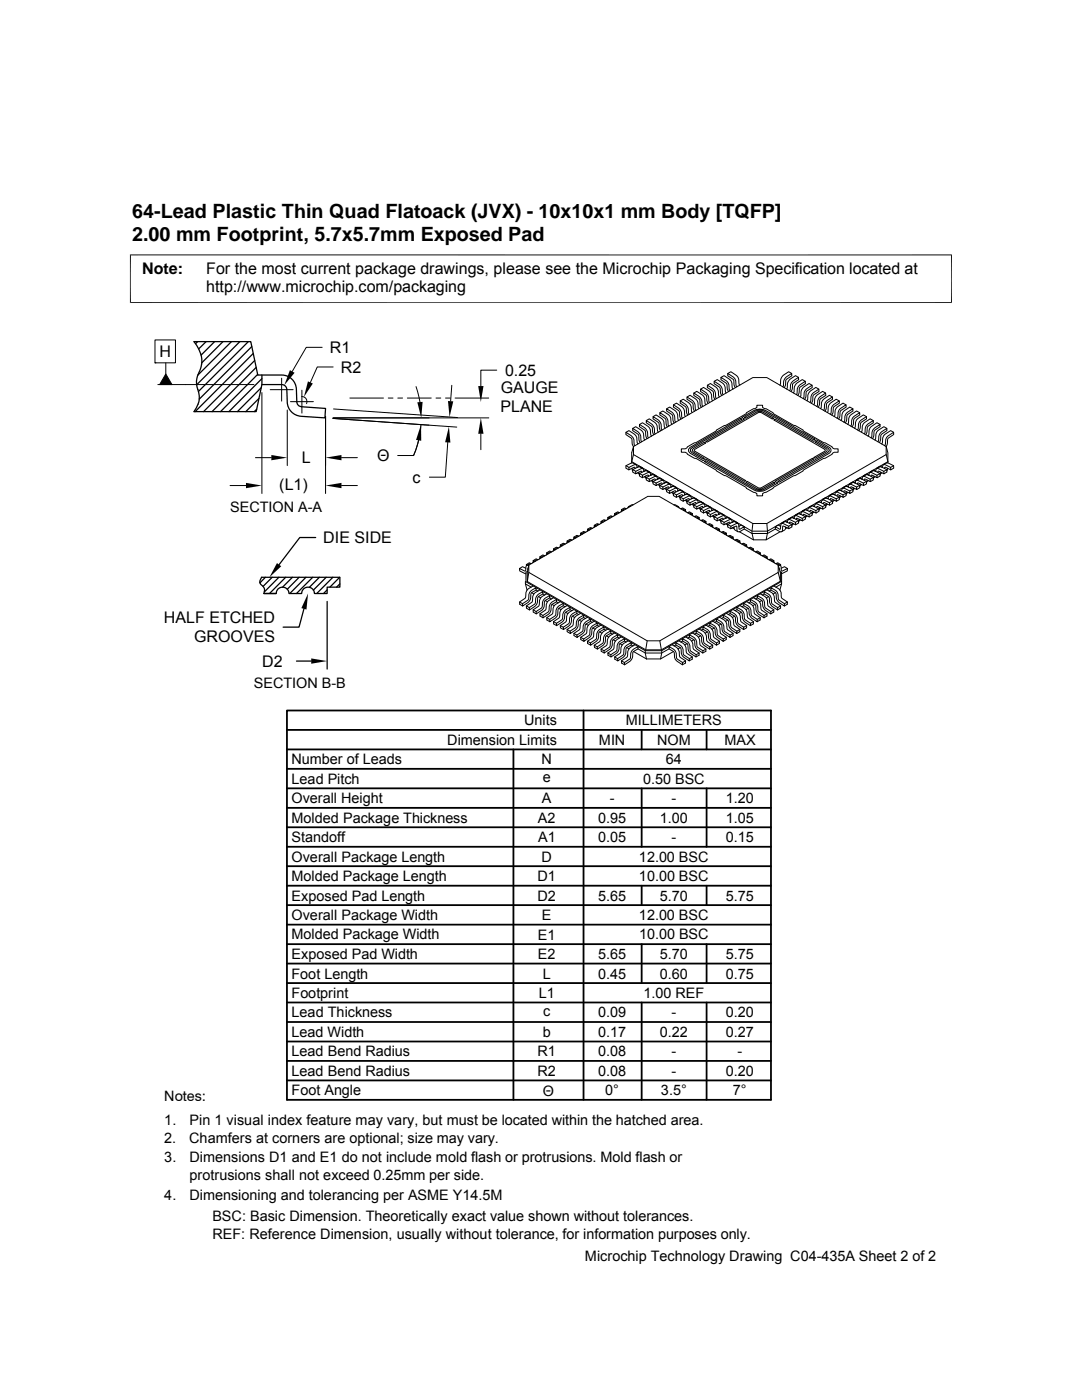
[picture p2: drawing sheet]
<svg xmlns="http://www.w3.org/2000/svg" width="216mm" height="279mm" viewBox="0 0 216 279" stroke-linecap="round" stroke-linejoin="round" font-family="sans-serif">
<g fill="none" stroke="#000" stroke-width=".2">
<path d="M26 50.8v9.7M189.9 50.8v9.7M189.9 50.9h-164M25.9 60.4h164M30.9 67.8h4.1v4.6h-4.1zM30.9 72.4h.1M31.5 76.8h19.2M33.1 74.6l1.2 2.2h-2.4zM33.1 72.4v2.2M52.3 78.3v20.2M53.9 77.8h4.6M56.2 75.5v4.6"/>
<path d="M60.2 79.1a1.01 1.01 0 0 1 1 1.5M60.2 77.9v4.5M64.3 69.3h-3.2l-2.8 4.8M66.5 73.2h-3.2l-1.4 3.1M69.8 79.4h6.7M77.5 79.4h.9M79.4 79.4h.9M81.3 79.4h4.7M83 77.2l.8 3M87 79.4h.9M88.9 79.4h1M90.1 76.9l-.2 3.2"/>
<path d="M90.8 79.4h6.7M99.1 73.9h-3.2v3.1M137.1 79.2l.6-.3 1 .7a1.76 1.76 0 0 1 .6 1.7l.2 .3M138.5 78.4l.5-.3 1.1 .7a1.76 1.76 0 0 1 .6 1.7l.1 .3M139.8 77.7l.6-.4 1 .7a1.8 1.8 0 0 1 .6 1.7l.2 .3M141.2 76.9l.6-.4 1 .7a1.79 1.79 0 0 1 .6 1.7l.2 .3M142.5 76.1l.6-.3 1 .6a1.79 1.79 0 0 1 .7 1.8l.1 .2M143 79.5l-.2-.3a1.73 1.73 0 0 0-.6-1.6l-1-.7-.1 .4 1.2 .9 .1 1.1 .2 .4M143.9 75.3l.6-.3 1 .6a1.79 1.79 0 0 1 .6 1.8l.2 .2M144.3 78.8l-.2-.4a1.73 1.73 0 0 0-.5-1.6l-1.1-.7v.5l1.2 .8 .1 1.1 .2 .4M145.2 74.5l.6-.3 1.1 .7a1.79 1.79 0 0 1 .6 1.7l.1 .3M145.7 78l-.2-.6a1.48 1.48 0 0 0-.6-1.4l-1-.7-.1 .5 1.2 .8 .1 1.1 .3 .4"/>
<path d="M147 77.2l-.2-.6a1.48 1.48 0 0 0-.5-1.4l-1.1-.7v.5l1.2 .8 .1 1.1 .2 .5M156.2 77.2l.1-.3a2.14 2.14 0 0 1 1.7-2.4v.5l-1.2 .9-.1 1-.2 .5M157.5 78l.2-.6a1.43 1.43 0 0 1 .6-1.4l1-.7 .1 .5-1.3 .9v1l-.3 .4M158 74.5l-.6-.3a2.14 2.14 0 0 0-1.7 2.3l-.1 .4M158.9 78.8l.2-.6a1.5 1.5 0 0 1 .6-1.4l1-.7v.5l-1.2 .9-.1 1-.2 .4M159.3 75.3l-.6-.3a2.14 2.14 0 0 0-1.6 2.3l-.1 .3M160.3 79.5l.1-.3a1.62 1.62 0 0 1 .6-1.6l1-.7 .1 .4-1.3 1v1l-.3 .4M160.7 76.1l-.6-.3a2.14 2.14 0 0 0-1.6 2.3l-.2 .3M162 76.9l-.6-.4a2.14 2.14 0 0 0-1.6 2.4l-.1 .3M163.4 77.7l-.6-.4-1 .7a1.77 1.77 0 0 0-.6 1.7l-.2 .3M164.7 78.4l-.6-.3-1 .7a1.74 1.74 0 0 0-.6 1.7l-.1 .3M166.1 79.2l-.6-.3-1 .7a1.69 1.69 0 0 0-.6 1.7l-.2 .3"/>
<path d="M45.9 96.9h3.2M51 91.3h3.1M57.3 81.8v11.1M58 80.2h4.5M65 83.1v15.4M66.4 83.4h31.1M66.5 81.6l24.8 1.7M68.1 96.9h3.2M68.1 91.3h3.2M79.4 90.9h3.1M83.5 87.9l-1 3M84 84.7a18.6 18.6 0 0 1-1.5 6.2"/>
<path d="M85.6 84.9l-19.2-1.4 24.7 1.7M89.3 88.3l-.4 6.9h-3.2M95.9 86.6v3.1M124.9 86.3l.6-.4 1 .7a1.66 1.66 0 0 1 .6 1.6l.2 .4M124.9 92.9l.6 .4M126.1 93.5l.1 .5M126.3 85.5l.6-.3 1 .6a1.66 1.66 0 0 1 .6 1.6l.2 .4M126.3 93.7l.6 .4M126.4 90.7l-.4 1.7M126.4 89.1l23.8-13.7h2.8l23.8 13.7v1.6l-23.8 13.8h-2.8l-23.8-13.8zM126.7 88.9l-.2-.5a1.45 1.45 0 0 0-.6-1.4l-1-.7v.4l1 .7 .2 .4a1.59 1.59 0 0 0 .3 1.3l-.4 1.3v1.7l24.1 13.9h3l24.1-13.9v-1.7l-.4-1.3M126.9 92.8l-.7-.4-1.3 .5v.5l.6 .4"/>
<path d="M127.1 93.3l-.2-.5h-.4l-1 .5v.5l1.1-.6 .1 .3M127.2 93.2l.4-.2 .6 .5M127.2 94.4l.3 .1M127.5 94.2l.1 .6M127.6 84.7l.6-.3 1 .6a1.66 1.66 0 0 1 .6 1.6l.2 .4M127.6 94.5l.6 .3M128 88.2l-.1-.6a1.48 1.48 0 0 0-.6-1.4l-1-.7-.1 .4 1.2 .9 .1 1.1 .2 .4M128.2 93.4h-.1M128.3 93.5l-.8-.3-1.2 .5-.1 .5 .6 .4M128.5 94.1l-.2-.6-.4 .1-1 .5-.1 .5 1.1-.6 .2 .3M128.5 94h.1M128.6 94l.3-.2 .6 .5"/>
<path d="M128.6 95.2l.2 .1M128.8 95l.1 .5M129 83.9l.6-.3 1 .7a1.66 1.66 0 0 1 .6 1.5l.2 .5M129 95.3l.6 .3M129.4 87.4l-.2-.3a2.14 2.14 0 0 0-1.6-2.4v.5l1.2 .8 .1 1.1 .2 .4M129.5 94.1v.1M129.6 94.3l-.7-.4-1.3 .6v.5l.6 .3M129.8 94.9l-.2-.6h-.4l-1 .5v.5l1.1-.5 .1 .3M129.8 94.8l.5-.2 .6 .4M129.9 95.9l.3 .2M130.2 95.8l.1 .5M130.3 83.1l.6-.3 1.1 .7a1.66 1.66 0 0 1 .5 1.5l.2 .5"/>
<path d="M130.3 96.1l.6 .3M130.7 86.6l-.1-.3a2.14 2.14 0 0 0-1.6-2.4l-.1 .5 1.2 .8 .1 1.1 .2 .5M130.9 94.9l-.1 .1M131 95.1l-.8-.4-1.2 .6-.1 .5 .6 .3M131.2 95.7l-.2-.6h-.4l-1 .5-.1 .5 1.1-.5 .2 .2M131.2 95.6h.1M131.3 95.6l.4-.2 .5 .4M131.3 96.7l.3 .2M131.5 96.6l.2 .5M131.7 82.4l.6-.4 1 .7a1.66 1.66 0 0 1 .6 1.6l.2 .4M131.7 96.9l.6 .3M132.1 85.8l-.1-.3a2.14 2.14 0 0 0-1.7-2.4v.5l1.2 .8 .1 1.1 .2 .5"/>
<path d="M132.2 95.7v.1M132.4 95.9l-.8-.4-1.3 .6v.5l.6 .3M132.5 96.4l-.1-.5h-.5l-1 .5v.5l1.1-.5 .1 .2M132.5 96.4h.1M132.6 96.4l.4-.2 .6 .4M132.7 97.5l.2 .2M132.9 97.4l.1 .5M133 81.6l.6-.4 1.1 .7a1.83 1.83 0 0 1 .6 1.7l.1 .3M133 97.6l.6 .4M133.5 85l-.2-.3a2.14 2.14 0 0 0-1.6-2.3v.4l1.1 .8 .1 1.1 .3 .5M133.6 96.5l-.1 .1M133.7 96.7l-.8-.4-1.2 .6v.4l.5 .4"/>
<path d="M133.9 97.2l-.2-.5h-.4l-1 .5-.1 .5 1.2-.5 .1 .2M133.9 97.1v.1M134 97.2l.4-.3 .6 .5M134 98.3l.3 .1M134.2 98.1l.2 .6M134.4 80.8l.6-.3a2.49 2.49 0 0 1 1.5 1.4l.1 .9 .2 .3M134.4 98.4l.6 .4M134.8 84.2l-.1-.3a2.14 2.14 0 0 0-1.7-2.3v.4l1.2 .8 .1 1.2 .2 .4M135 97.3h-.1M135.1 97.5l-.8-.4-1.3 .5v.5l.6 .4M135.2 98l-.1-.5h-.5l-1 .5v.5l1.1-.6 .1 .3M135.2 97.9l.1 .1"/>
<path d="M135.3 97.9l.4-.2 .6 .5M135.4 99.1l.2 .1M135.6 98.9l.1 .6M135.7 80l.6-.3a2.49 2.49 0 0 1 1.6 1.4l.1 .9 .1 .3M135.7 99.2l.6 .3M136 89.6h.7l.3-.2 .1-.2 1.5-.8 .4-.1 3.8-2.2 .2-.3 5.8-3.2 .1-.2 2.1-1.1v-.4h1.2v.4l.6 .3 1.5 .8 .1 .2 5.9 3.2 .1 .3 5.7 3.1 .1 .2 .3 .2h.7v.7h-.7l-.3 .1-.1 .2-1.5 .9h-.3l-5.6 3.4-.4 .1-3.9 2.2-.1 .3-2.1 1v.5h-1.2v-.5l-2.1-1-.1-.3-3.9-2.2-.4-.1-5.5-3.4h-.4l-1.9-1.2h-.7zM136.2 83.5l-.2-.4a2.14 2.14 0 0 0-1.6-2.3v.4l1.1 .9 .2 1.1 .2 .4M136.3 98.1h-.1M136.4 98.2l-.8-.3-1.2 .5v.5l.6 .4M136.6 98.8l-.2-.6-.4 .1-1 .5v.5l1.1-.6 .1 .3M136.6 98.7h.1M136.7 98.7l.4-.2 .6 .5"/>
<path d="M136.7 99.9l.3 .1M136.9 99.7l.2 .5M137.1 100l.6 .3M137.5 82.7l-.1-.3a2.14 2.14 0 0 0-1.7-2.4v.5l1.2 .8 .1 1.1 .2 .4M137.5 89.4l10.2-5.9 .3 .1-9.9 5.7-.3 .6 .3 .5 2.2 1.2 .2-.1-2.1-1.3-.3-.3 .3-.4 2.1-1.3 .3 .2-2.1 1.3-.1 .3 10.2 5.9-.3 .2-7.7-4.5-.5 .3-2.4-1.4-.5-.5zM137.7 98.8l-.1 .1M137.8 99l-.8-.4-1.3 .6v.5l.6 .3M137.9 99.5l.5-.2 .6 .4M138 99.5l-.2-.5h-.4l-1.1 .5v.5l1.1-.5 .1 .3M138.9 81.9l-.2-.3a2.14 2.14 0 0 0-1.6-2.4v.5l1.1 .8 .2 1.1 .2 .5M139 99.6l-.1 .1M139.1 99.8l-.8-.4-1.2 .6v.5l.6 .3"/>
<path d="M140.3 81.1l-.2-.3a2.14 2.14 0 0 0-1.6-2.4l-.1 .5 1.2 .8 .1 1.1 .2 .5M140.5 92.1l.3-.2 9.9 5.7a1.97 1.97 0 0 0 1.8 0l2.1-1.2-.2-.2-2.2 1.3-.6 .1-.6-.1-2.2-1.3 .3-.1 2.2 1.2 .5 .1 10.3-5.9 .3 .1-7.8 4.5 .6 .3-2.4 1.4a2.56 2.56 0 0 1-2.3 0zM140.8 88.1l7.7-4.5-.5-.3 2.5-1.4a2.56 2.56 0 0 1 2.3 0l9.8 5.7-.2 .2-9.9-5.7a1.97 1.97 0 0 0-1.8 0l-2.2 1.2 .3 .2 2.2-1.3 .6-.1 .6 .1 2.2 1.3-.3 .1-2.1-1.2-.6-.1-10.3 5.9zM141.6 80.3l-.2-.5a1.51 1.51 0 0 0-.6-1.5l-1-.6v.4l1.1 .9 .2 1.1 .2 .4M154.4 83.8l.2-.2 7.8 4.5 .5-.3 2.5 1.4a.71 .71 0 0 1 .4 .7 .71 .71 0 0 1-.4 .6l-9.9 5.7-.3-.1 9.9-5.7 .4-.5-.4-.6-2.2-1.2-.3 .1 2.2 1.3 .3 .4-.3 .3-2.2 1.3-.2-.2 2.1-1.2 .2-.3zM161.6 80.3l.2-.5a1.48 1.48 0 0 1 .6-1.5l1-.6v.4l-1 .7-.2 .3-.1 1-.2 .4M163 81.1l.1-.5a1.48 1.48 0 0 1 .6-1.5l1-.7 .1 .5-1.1 .7-.1 .2-.1 1-.2 .5M164.1 99.8l.8-.4 1.2 .6v.5l-.6 .3M164.2 99.6l.1 .1M164.3 81.9l.2-.6a1.48 1.48 0 0 1 .6-1.4l1-.7v.5l-1 .6-.2 .3-.1 1-.2 .5M165.2 99.5l-.4-.2-.6 .4M165.2 99.5l.1-.4 .3-.1 1.3 .5v.5l-1.1-.5-.1 .3"/>
<path d="M165.4 99l.8-.4 1.2 .6 .1 .5-.6 .3M165.5 98.8l.1 .1M165.7 82.7l.2-.6a1.48 1.48 0 0 1 .5-1.4l1-.7 .1 .5-1.2 .8-.1 1.1-.2 .4M166.1 100l-.6 .3M166.2 99.7l-.1 .5M166.5 99.9l-.3 .1M166.6 98.7l-.5-.2-.6 .5M166.6 98.8l.1-.4 .3-.2 1.2 .6 .1 .5-1.1-.6-.2 .3M166.8 98.2l.8-.3 1.2 .5v.5l-.5 .4M166.9 98.1h.1M167 83.5l.2-.6a1.48 1.48 0 0 1 .6-1.4l1-.7v.4l-1.1 .9-.1 1.1-.3 .4M167.4 99.2l-.5 .3"/>
<path d="M167.4 80l-.5-.3a2.11 2.11 0 0 0-1.7 2.3l-.1 .3M167.6 98.9l-.1 .6M167.9 99.1l-.3 .1M167.9 97.9l-.4-.2-.6 .5M168 97.9l-.1 .1M168 98v-.4l.3-.2 1.3 .6v.5l-1.1-.6-.1 .3M168.1 97.5l.8-.4 1.3 .5v.5l-.6 .4M168.3 97.3h.1M168.4 84.2l.2-.5a1.48 1.48 0 0 1 .5-1.4l1.1-.7v.4l-1.2 .8-.1 1.2-.2 .4M168.8 98.4l-.6 .4M168.8 80.8l-.6-.3a2.49 2.49 0 0 0-1.6 1.4v.9l-.2 .3M169 98.1l-.2 .6"/>
<path d="M169.2 98.3l-.3 .1M169.2 97.2l-.4-.3-.5 .5M169.3 97.1l-.1 .1M169.3 97.2l.1-.4 .3-.2 1.2 .6 .1 .5-1.1-.5-.2 .2M169.5 96.7l.8-.4 1.2 .6 .1 .4-.6 .4M169.6 96.5l.1 .1M169.7 85l.2-.5a1.48 1.48 0 0 1 .6-1.5l1-.6 .1 .4-1.2 .8-.1 1.1-.3 .5M170.2 97.6l-.6 .4M170.2 81.6l-.6-.4-1 .7a1.78 1.78 0 0 0-.7 1.7l-.1 .3M170.3 97.4l-.1 .5M170.6 97.5l-.3 .2M170.7 96.4l-.5-.2-.6 .4"/>
<path d="M170.7 96.4v-.4l.3-.2 1.3 .6v.5l-1.1-.5-.1 .2M170.9 95.9l.7-.4 1.3 .6v.5l-.6 .3M171 95.7v.1M171.1 85.8l.2-.5a1.48 1.48 0 0 1 .6-1.5l1-.7v.5l-1.2 .8-.1 1.1-.2 .5M171.5 96.9l-.6 .3M171.5 82.4l-.6-.4-1 .7a1.78 1.78 0 0 0-.6 1.7l-.2 .3M171.7 96.6l-.2 .5M171.9 96.7l-.3 .2M171.9 95.6l-.3-.2-.6 .4M172 95.6h.1M172 95.7l.1-.5 .3-.1 1.2 .5 .1 .5-1.1-.5-.2 .2M172.2 95.1l.8-.4 1.2 .6 .1 .5-.6 .3"/>
<path d="M172.3 94.9l.1 .1M172.4 86.6l.2-.3a1.73 1.73 0 0 1 .6-1.7l1-.7 .1 .5-1.2 .8-.1 1.1-.3 .5M172.9 96.1l-.6 .3M172.9 83.1l-.6-.3-1 .7a1.78 1.78 0 0 0-.7 1.7l-.1 .3M173 95.8l-.1 .5M173.3 95.9l-.3 .2M173.4 94.8l-.5-.2-.6 .4M173.4 94.9v-.5l.4-.1 1.2 .5v.5l-1.1-.5-.1 .3M173.6 94.3l.7-.4 1.3 .6v.5l-.6 .3M173.7 94.1l.1 .1M173.8 87.4l.2-.3a1.73 1.73 0 0 1 .6-1.7l1-.7v.5l-1.1 .8-.2 1.1-.2 .4M174.2 95.3l-.6 .3"/>
<path d="M174.2 83.9l-.6-.3-1 .7a1.78 1.78 0 0 0-.6 1.7l-.1 .3M174.4 95l-.2 .5M174.6 95.2l-.3 .1M174.7 94l-.4-.2-.6 .5M174.7 94.1l.2-.6 .4 .1 1.1 .5v.5l-1.1-.6-.1 .3M174.9 93.5l.8-.3 1.3 .5v.5l-.6 .4M175 93.4h.1M175.2 88.2l.1-.6a1.53 1.53 0 0 1 .6-1.4l1.1-.7v.4l-1.2 .9-.1 1.1-.2 .4M175.6 94.5l-.6 .3M175.6 84.7l-.6-.3-1 .6a1.78 1.78 0 0 0-.6 1.8l-.2 .2M175.7 94.2l-.1 .6M176 94.4l-.3 .1"/>
<path d="M176 93.2l-.4-.2-.6 .5M176.1 93.3l.2-.5h.4l1 .5v.5l-1.1-.6-.1 .3M176.3 92.8l.8-.4 1.2 .5v.5l-.6 .4M176.5 88.9l.2-.4a1.67 1.67 0 0 1 .6-1.5l1-.7v.4l-1.1 .8-.2 1.1-.2 .5M176.8 90.7l.4 1.7M177 93.7l-.6 .4M177 85.5l-.6-.3-1.1 .6a1.78 1.78 0 0 0-.6 1.8l-.1 .2M177.1 93.5l-.1 .5M178.3 92.9l-.6 .4M178.3 86.3l-.6-.4-1 .7a1.78 1.78 0 0 0-.6 1.7l-.2 .3M104.8 116l.4 1.8M104.8 116.5l1.2 .7"/>
<path d="M104.9 113.4l-.6-.3-.6 .4M105.2 112.8l-.2-.1 .1 .2M105.3 114l-.4 .2v1.9l23.9 13.8h3.2l24-13.9v-1.7l-.4-.2M105.4 113.3l-.1 .4M105.5 112.9l-.4-.1-.1 .2-.2 1-1.1-.5v.4l1.2 .6M105.5 112.8l23.8-13.7h2.2l23.8 13.7v1.4l-23.6 13.7h-2.6l-23.6-13.7zM105.5 112.8l-.3 1.5v1.8l23.6 13.6h3.2l23.7-13.7v-1.7l-.4-1.5M105.5 114.2l-.3 1.9M105.7 118.2l1.3-.9v.5l-.9 .4-.2 .4a1.73 1.73 0 0 1-.6 1.7l-1 .6v-.4l1.2-1 .1-1zM105.9 112.5l-.3-.2-.6 .4M106 112.5l-.9 .3M106.1 118.3l.4 .3"/>
<path d="M106.4 116.9a2.03 2.03 0 0 0-1.5 2.4l-1.2 .8v.5l.6 .3M106.6 112l-.2-.1v.2M106.8 112.1a.34 .34 0 0 0-.5 .2M107 117.8l.3 .2M107.3 111.7l-.3-.2-.6 .4M107.4 111.7l-1 .4M107.4 119.1l.5 .2M107.5 118.6l.8-.5v.4l-.8 .5-.2 .4a1.73 1.73 0 0 1-.6 1.7l-1.1 .6v-.4l1.1-.7 .2-.6a1.51 1.51 0 0 1 .6-1.4zM107.7 117.7a2.03 2.03 0 0 0-1.5 2.3l-1.2 .9 .1 .5 .5 .3M108 111.2l-.3-.1 .1 .2M108.1 111.3h-.3l-.1 .2M108.3 118.5l.4 .2"/>
<path d="M108.6 110.9l-.3-.2-.6 .4M108.7 110.9l-.9 .4M108.8 119.8l.4 .3M108.8 119.3l.9-.4v.4l-.9 .6-.2 .5a1.48 1.48 0 0 1-.6 1.4l-1 .7v-.5l1-.6 .2-.6a1.51 1.51 0 0 1 .6-1.5zM109.1 118.5a2.03 2.03 0 0 0-1.5 2.3l-1.2 .9v.5l.6 .3M109.3 110.4l-.2-.1v.2M109.5 110.5h-.3l-.2 .3M109.7 119.3l.3 .2M110 110.1l-.3-.1-.6 .3M110.1 110.1l-.9 .4M110.4 119.3a2.03 2.03 0 0 0-1.5 2.3l-1.2 .9 .1 .4 .6 .4M110.7 109.6l-.3-.1 .1 .2"/>
<path d="M110.8 109.7h-.3l-.1 .3M111.3 109.3l-.3-.1-.6 .3M111.4 109.3l-.9 .4M112 108.9l-.2-.1v.2M112.2 108.9h-.3l-.2 .3M112.7 108.5l-.3-.1-.6 .4M112.8 108.6l-.9 .3M113.4 108.1l-.2-.1v.2M113.6 108.1h-.4l-.1 .3M114 107.8l-.3-.2-.5 .4M114.2 107.8h-.4l-.6 .3M114.7 107.3l-.2-.1v.2"/>
<path d="M114.9 107.4h-.3l-.2 .2M115.4 107l-.3-.2-.6 .4M115.5 107h-.3l-.6 .4M116.1 106.5l-.2-.1v.2M116.3 106.6h-.3l-.2 .2M116.8 106.2l-.3-.1-.6 .3M116.9 106.2h-.4l-.5 .4M117.4 105.7l-.2-.1v.2M117.6 105.8h-.3l-.2 .3M118.1 105.4l-.3-.1-.6 .3M118.2 105.5h-.3l-.6 .3M118.8 104.9l-.2-.1v.3"/>
<path d="M119 105h-.3l-.2 .3M119.5 104.6l-.3-.1-.6 .3M119.6 104.7h-.3l-.6 .3M120.1 104.2l-.2-.1 .1 .2M120.3 104.2h-.3l-.2 .3M120.8 103.8l-.3-.1-.6 .4M120.9 103.9h-.3l-.6 .3M121.5 103.4l-.2-.1v.2M121.7 103.4h-.3l-.2 .3M122.2 103.1l-.3-.2-.6 .4M122.3 103.1h-.3l-.6 .3M122.9 102.6l-.3-.1 .1 .2"/>
<path d="M123 102.7h-.3l-.1 .2M123.5 102.3l-.2-.1-.7 .3M123.6 102.3h-.3l-.6 .4M124.2 101.8l-.2-.1v.2M124.4 101.9h-.3l-.2 .3M124.9 101.5l-.3-.1-.6 .3M125 101.5h-.3l-.6 .4M125.8 101.1h-.4l-.1 .3M126.3 100.8h-.3l-.6 .3M134.5 100.8h.3l.6 .3M135 101.1h.4l.1 .3M135.8 101.5h.3l.6 .4"/>
<path d="M135.9 101.5l.3-.1 .6 .3M136.4 101.9h.3l.2 .3M136.6 101.8l.2-.1v.2M137.2 102.3h.3l.6 .4M137.3 102.3l.3-.1 .6 .3M137.8 102.7h.3l.1 .2M137.9 102.6l.3-.1-.1 .2M138.1 100.6l.2 .2M138.3 100.5l.2 .5M138.5 100.8l.5 .3M138.5 103.1h.3l.6 .3M138.6 103.1l.3-.2 .6 .4"/>
<path d="M139.1 103.4h.3l.2 .3M139.3 103.4l.2-.1v.2M139.3 100.3h.1M139.3 100.3l-.2-.5h-.4l-1 .5v.5l1.1-.5 .1 .2M139.4 100.3l.4-.2 .6 .4M139.4 101.4l.3 .2M139.7 101.3l.1 .5M139.8 101.6l.6 .3M139.9 103.9h.3l.6 .3M140 103.8l.3-.1 .6 .4M140.4 100.4l-.1 .1M140.5 104.2h.3l.1 .3"/>
<path d="M140.5 100.6l-.8-.4-1.2 .6-.1 .4 .6 .4M140.7 104.2l.2-.1-.1 .2M140.7 101.1l-.2-.5h-.4l-1.1 .5v.5l1.1-.5 .2 .2M140.7 101v.1M140.8 101.1l.3-.2 .6 .4M140.8 102.2l.2 .2M141 102.1l.2 .5M141.2 102.3l.6 .4M141.2 104.7h.3l.6 .3M141.3 104.6l.3-.1 .6 .3M141.7 101.2l-.1 .1M141.8 105h.3l.2 .3"/>
<path d="M141.8 101.4l-.7-.4-1.3 .6v.4l.6 .4M142 104.9l.2-.1v.3M142 101.9l-.2-.5h-.4l-1 .5v.5l1.1-.5 .1 .2M142 101.8l.1 .1M142.1 101.9l.4-.3 .6 .5M142.1 103l.3 .1M142.4 102.8l.1 .6M142.5 103.1l.6 .4M142.6 105.5h.3l.6 .3M142.7 105.4l.3-.1 .6 .3M143.1 102h-.1M143.2 105.8h.3l.2 .3"/>
<path d="M143.2 102.2l-.8-.5-1.2 .6-.1 .5 .6 .4M143.4 105.7l.2-.1v.2M143.4 102.7l-.2-.5h-.4l-1 .5-.1 .5 1.1-.6 .2 .3M143.4 102.6v.1M143.5 102.6l.3-.2 .6 .5M143.5 103.8l.3 .1M143.7 103.6l.2 .6M143.9 103.9l.6 .3M143.9 106.2h.4l.6 .4M144 106.2l.3-.1 .6 .3M144.4 102.8h.1M144.5 106.6h.4l.1 .2"/>
<path d="M144.5 102.9l-.7-.4-1.3 .6v.5l.6 .3M144.7 106.5l.2-.1v.2M144.7 103.5v-.4l-.3-.2-1.3 .6v.4l1.1-.5 .1 .3M144.7 103.4h.1M144.8 103.4l.4-.2 .6 .5M144.8 104.6l.3 .1M145.1 104.4l.1 .5M145.2 104.7l.6 .3M145.3 107h.3l.6 .4M145.4 107l.3-.2 .6 .4M145.8 103.5l-.1 .1M145.8 105l1.4-.5 .2 .2 .1 .9 1-.5v.5l-.8 .5h-.4l-.2-.2-.1-.9-1.2 .5z"/>
<path d="M145.9 107.4a.34 .34 0 0 1 .5 .2M145.9 103.7l-.8-.4-1.2 .6-.1 .5 .6 .3M146.1 107.3l.2-.1v.2M146.1 104.2l-.1-.4-.3-.1-1.2 .5-.1 .5 1.1-.5 .2 .3M146.1 104.2l.5-.2 .6 .4M146.2 105.3l.3 .2M146.5 105.2l-.4 .2M146.5 105.2v.4l.7 .5M146.6 107.8h.4l.6 .3M146.7 107.8l.3-.2 .6 .4M147.2 104.3l-.1 .1M147.2 108.1a.34 .34 0 0 1 .5 .3"/>
<path d="M147.3 104.5l-.8-.4-1.3 .6v.5l.6 .3M147.4 108.1l.2-.1v.2M147.4 105l.5-.2 .6 .3M147.4 105h.1M147.6 106.1l2.7 1.6M148 108.6l.9 .3M148.1 108.5l.3-.1 .6 .4M148.5 105.6l1.6 .9 .2 1.2h2.6M148.6 108.9a.34 .34 0 0 1 .5 .3M148.8 108.9l.2-.1v.2M149.4 109.3l.9 .4M149.5 109.3l.3-.1 .5 .3"/>
<path d="M149.8 119.6a2.03 2.03 0 0 1 1.5 2.3l1.2 .9-.1 .5a2.14 2.14 0 0 1-1.6-2.4l-.1-.3-.9-.5zM149.9 109.7a.34 .34 0 0 1 .6 .3M150.1 109.6l.2-.1v.2M150.2 104.5l-.1 2h3M150.3 119.3a2.03 2.03 0 0 1 1.6 2.3l1.2 .9-.1 .4-.6 .4M150.7 110.1l.9 .4M150.8 110.1l.3-.1 .6 .3M151.1 118.9a2.03 2.03 0 0 1 1.5 2.3l1.2 .8v.5a2.14 2.14 0 0 1-1.6-2.3l-.2-.3-.9-.6zM151.1 119.3l-.4 .2M151.3 110.5h.3l.2 .3M151.5 110.4l.2-.1v.2M151.7 118.5a2.03 2.03 0 0 1 1.5 2.3l1.2 .9v.5l-.6 .3"/>
<path d="M152 119.8l-.4 .3M152.1 110.9h.3l.6 .4M152.2 110.9l.3-.2 .6 .4M152.5 118.1a2.03 2.03 0 0 1 1.5 2.3l1.2 .9v.4a2.14 2.14 0 0 1-1.7-2.3l-.1-.3-.9-.6zM152.5 118.5l-.4 .2M152.7 111.3h.3l.2 .2M152.8 111.2l.3-.1v.2M153 104.5l.1 2M153.1 117.7a2.03 2.03 0 0 1 1.5 2.3l1.2 .9-.1 .5-.5 .3M153.4 119.1l-.5 .2M153.4 111.7h.4l.5 .4M153.5 111.7l.3-.2 .6 .4"/>
<path d="M153.8 117.3a2.03 2.03 0 0 1 1.5 2.3l1.2 .9v.4a2.14 2.14 0 0 1-1.6-2.3l-.2-.3-.9-.5zM153.8 117.8l-.3 .2M154 112.1h.3l.2 .2M154.2 112l.2-.1v.2M154.4 116.9a1.94 1.94 0 0 1 1.5 2.3l1.2 .9v.5l-.6 .3M154.7 105.6l-1.6 .9M154.7 105.1l1 .5 .1-.9 .2-.2h.4l1 .5v.5l-1.2-.5-.1 1-.3 .2-1.1-.6zM154.7 118.3l-.4 .3M154.8 112.5h.3l.6 .3M154.9 112.5l.3-.2 .6 .4M155.3 114.2l.4 1.8M155.3 112.9l.4-.1 .1 .2 .2 1 1.1-.5v.4l-1.2 .6"/>
<path d="M155.4 113.3l.1 .4M155.6 112.8l.2-.1v.2M155.7 106.1l-2.8 1.6 .2-1.2M155.8 105.1l-.5-.3-.6 .3M155.8 105h-.1M155.9 113.4l.6-.3 .6 .4M156 104.5l.7-.4 1.3 .6v.5l-.6 .3M156 116.5l-.4 1.3M156 116v.5l-1.2 .7M156.1 104.3v.1M156.8 105.2l-.1 .4-.7 .5M156.8 105.2l.3 .2"/>
<path d="M157 105.3l-.3 .2M157.1 104.2l-.4-.2-.6 .4M157.1 104.2l.2-.5h.4l1 .5v.5l-1.1-.5-.1 .3M157.3 103.7l.8-.4 1.2 .6 .1 .5-.7 .3M157.4 103.5l.1 .1M158 104.7l-.6 .3M158.1 104.4l-.1 .5M158.4 104.6l-.3 .1M158.4 103.4l-.4-.2-.6 .5M158.5 103.4h-.1M158.5 103.5l.2-.6 .4 .1 1 .5v.4l-1.1-.5-.1 .3M158.7 102.9l.7-.4 1.3 .6v.5l-.6 .3"/>
<path d="M158.8 102.8h.1M159.3 103.9l-.6 .3M159.5 103.6l-.2 .6M159.7 103.8l-.3 .1M159.7 102.6l-.3-.2-.6 .5M159.8 102.6v.1M159.8 102.7l.1-.4 .3-.2 1.2 .6 .1 .5-1.1-.6-.2 .3M160 102.2l.8-.5 1.2 .6 .1 .5-.6 .4M160.1 102h.1M160.7 103.1l-.6 .4M160.8 102.8l-.1 .6M161.1 103l-.3 .1"/>
<path d="M161.1 101.9l-.4-.3-.6 .5M161.2 101.8l-.1 .1M161.2 101.9v-.4l.4-.2 1.2 .6v.5l-1.1-.5-.1 .2M161.4 101.4l.8-.4 1.2 .6v.4l-.6 .4M161.5 101.2l.1 .1M162 102.3l-.6 .4M162.2 102.1l-.1 .5M162.4 102.2l-.2 .2M162.5 101.1l-.4-.2-.6 .4M162.5 101v.1M162.5 101.1l.1-.4 .3-.2 1.2 .6 .1 .5-1.1-.5-.2 .2M162.7 100.6l.8-.4 1.2 .6 .1 .4-.6 .4"/>
<path d="M162.8 100.4l.1 .1M163.4 101.6l-.6 .3M163.5 101.3l-.1 .5M163.8 101.4l-.3 .2M163.8 100.3l-.4-.2-.6 .4M163.9 100.3h-.1M163.9 100.3l.1-.4 .3-.1 1.2 .5v.5l-1.1-.5-.1 .2M164.7 100.8l-.6 .3M164.9 100.5l-.1 .5M165.1 100.6l-.2 .2M103.7 120.1l.6 .4M105 120.9l.6 .4"/>
<path d="M106.4 121.7l.6 .3M107.7 122.5l.6 .3M109.1 123.3l.6 .3M110.2 120.6l.4 .3M110.2 120.1l.8-.5v.5l-.9 .6-.1 .5a1.48 1.48 0 0 1-.6 1.4l-1 .7-.1-.5 1.1-.6 .2-.6a1.57 1.57 0 0 1 .6-1.5zM110.4 124.1l.6 .3M111 120.1l.4 .2M111.5 121.4l.5 .3M111.5 120.9l.9-.5v.5l-.9 .5-.2 .6a1.48 1.48 0 0 1-.6 1.4l-1 .7v-.5l1-.7 .2-.5a1.57 1.57 0 0 1 .6-1.5zM111.8 124.8l.6 .4M111.8 120.1a2.01 2.01 0 0 0-1.5 2.3l-1.2 .9v.4l.6 .4M112.4 120.9l.4 .2"/>
<path d="M112.9 122.2l.4 .2M112.9 121.7l.8-.5v.5l-.9 .5-.1 .6a1.48 1.48 0 0 1-.6 1.4l-1 .7-.1-.5 1.1-.7 .2-.5a1.57 1.57 0 0 1 .6-1.5zM113.2 125.6l.5 .4M113.2 120.9a2.01 2.01 0 0 0-1.6 2.3l-1.2 .9 .1 .4 .6 .4M113.7 121.7l.4 .2M114.2 123l.5 .2M114.3 122.5l.8-.5v.4l-.8 .5-.3 .4a1.73 1.73 0 0 1-.5 1.7l-1.1 .6v-.4l1-.7 .2-.5a1.57 1.57 0 0 1 .7-1.5zM114.5 126.4l.6 .3M114.5 121.6a1.99 1.99 0 0 0-1.5 2.3l-1.2 .9v.5l.6 .3M115.1 122.4l.4 .3M115.6 123.8l.4 .2M115.6 123.3l.9-.5v.4l-.9 .5-.2 .4a1.78 1.78 0 0 1-.6 1.7l-1 .6-.1-.4 1.1-.7 .2-.5a1.57 1.57 0 0 1 .6-1.5z"/>
<path d="M115.9 127.2l.6 .3M115.9 122.4a2.02 2.02 0 0 0-1.5 2.3l-.2 .2-1 .7v.5l.6 .3M116.5 123.2l.3 .2M116.6 124.4l1.2-.9v.5l-.9 .6-.2 .5a1.48 1.48 0 0 1-.5 1.4l-1.1 .7v-.5l1.2-.8 .1-1.1zM116.9 124.5l.5 .3M117.2 128l.6 .3M117.2 123.2a2.05 2.05 0 0 0-1.5 2.3l-1.2 .9v.5l.6 .3M117.8 124l.4 .2M117.9 125.2l1.3-.9v.5l-.9 .5-.2 .6a1.48 1.48 0 0 1-.6 1.4l-1 .7v-.5l1.2-.9 .1-1zM118.3 125.3l.4 .3M118.6 128.8l.6 .3M118.6 124a2.05 2.05 0 0 0-1.5 2.3l-1.2 .9v.4l.6 .4"/>
<path d="M119.2 124.8l.3 .2M119.3 126l1.2-.9v.5l-.9 .5-.1 .3a1.61 1.61 0 0 1-.6 1.7l-1 .7-.1-.5 1.2-.9 .1-1zM119.6 126.1l.5 .3M119.9 129.5l.6 .4M119.9 124.8a2.03 2.03 0 0 0-1.5 2.2l-1.2 1v.4l.7 .4M120.5 125.6l.4 .2M120.6 126.8l1.3-.9v.5l-.9 .5-.2 .3a1.61 1.61 0 0 1-.6 1.7l-1 .6v-.4l1.2-.9 .1-1zM121 126.9l.5 .2M121.3 130.3l.6 .4M121.3 125.5a2.03 2.03 0 0 0-1.5 2.3l-1.2 1v.4l.6 .3M121.9 126.4l.3 .2M122 127.6l1.2-.9v.4l-.9 .6-.1 .5a1.5 1.5 0 0 1-.6 1.4l-1 .7-.1-.4 1.2-.9 .1-1.1z"/>
<path d="M122.3 127.7l.5 .2M122.6 131.1l.6 .3M122.6 126.3a2.03 2.03 0 0 0-1.5 2.3l-1.2 .9 .1 .5 .6 .3M123.2 127.1l.4 .2M123.4 128.3l1.2-.8v.4l-.9 .6-.2 .3a2.11 2.11 0 0 1-1.6 2.3v-.4l1.2-.9 .1-1.1zM123.7 128.5l.5 .2M124 131.9l.6 .3M124 127.1a2.01 2.01 0 0 0-1.5 2.3l-1.2 .9v.5l.6 .3M124.6 127.9l.3 .2M124.7 129.1l1.3-.9v.5l-1 .6-.1 .3a1.72 1.72 0 0 1-.6 1.6l-1 .7-.1-.5 1.2-.8 .1-1.1zM125.1 129.2l.4 .3M125.3 127.9a2.01 2.01 0 0 0-1.5 2.3l-1.2 .9 .1 .5 .6 .3"/>
<path d="M126 128.7l.3 .2M126.1 129.9l1.2-.9v.5l-.9 .5-.1 .3a1.72 1.72 0 0 1-.6 1.7l-1.1 .7v-.5l1.2-.9 .1-1zM126.4 130l2.6 1.5M126.7 128.7a2.01 2.01 0 0 0-1.5 2.3l-1.2 .9v.4l.6 .4M127.3 129.5l1.5 .8M128.8 129.9l.2 1.6M129.1 127.9l-.3 1.8M131.7 127.9l.3 1.8M132 129.9l-.2 1.6M133.5 129.5l-1.5 .8h-3.2M133.5 129a2 2 0 0 1 1.5 2.3l1.2 .9v.5l-1.1-.7a1.78 1.78 0 0 1-.6-1.7l-1-.8zM134.1 128.7a2.03 2.03 0 0 1 1.5 2.3l1.2 .9v.4l-.6 .4"/>
<path d="M134.4 130l-2.6 1.5h-2.8M134.9 128.7l-.4 .2M134.9 128.2a2 2 0 0 1 1.5 2.4l1.2 .8-.1 .5-1-.7a1.78 1.78 0 0 1-.6-1.7l-1-.8zM135.4 127.9a2.03 2.03 0 0 1 1.6 2.3l1.2 .9-.1 .5-.6 .3M135.7 129.2l-.4 .3M136.2 127.5a2.03 2.03 0 0 1 1.5 2.3l1.2 .9v.4l-1-.7a1.78 1.78 0 0 1-.7-1.7l-1-.8zM136.2 127.9l-.4 .2M136.8 127.1a2.03 2.03 0 0 1 1.5 2.3l1.2 .9v.5l-.6 .3M136.8 131.9l-.6 .3M137.1 128.5l-.5 .2M137.6 126.7a2.04 2.04 0 0 1 1.5 2.3l1.2 .9-.1 .4-1-.7a1.78 1.78 0 0 1-.6-1.7l-.2-.3-.8-.5zM137.6 127.1l-.4 .2"/>
<path d="M138.2 126.3a1.99 1.99 0 0 1 1.5 2.3l.1 .3 1.1 .6-.1 .5-.6 .3M138.2 131.1l-.6 .3M138.5 127.7l-.5 .2M138.9 125.9a2.04 2.04 0 0 1 1.5 2.3l1.2 .9v.4l-1-.6a1.78 1.78 0 0 1-.6-1.8l-.2-.2-.9-.5zM138.9 126.4l-.3 .2M139.5 125.5a1.94 1.94 0 0 1 1.5 2.3l.2 .3 1 .7v.4l-.6 .3M139.5 130.3l-.6 .4M139.8 126.9l-.4 .2M140.3 125.1a2.04 2.04 0 0 1 1.5 2.3l1.2 .9v.5l-1.1-.7a1.78 1.78 0 0 1-.6-1.8l-.2-.2-.8-.5zM140.3 125.6l-.4 .2M140.9 124.8a2.02 2.02 0 0 1 1.5 2.3l1.2 .9v.4l-.6 .4M140.9 129.5l-.6 .4"/>
<path d="M141.2 126.1l-.5 .3M141.6 124.3a2.03 2.03 0 0 1 1.5 2.3l1.2 .9v.5l-1-.7a1.78 1.78 0 0 1-.6-1.7l-.2-.3-.9-.5zM141.6 124.8l-.3 .2M142.2 124a2.05 2.05 0 0 1 1.5 2.3l1.2 .9v.4l-.6 .4M142.2 128.8l-.6 .3M142.5 125.3l-.4 .3M143 123.5a2.03 2.03 0 0 1 1.5 2.3l1.2 .9v.5l-1.1-.7a1.78 1.78 0 0 1-.6-1.7l-.2-.3-.8-.5zM143 124l-.4 .2M143.6 123.2a2.05 2.05 0 0 1 1.5 2.3l1.2 .9v.5l-.6 .3M143.6 128l-.6 .3M143.9 124.5l-.5 .3M144.3 122.8a1.99 1.99 0 0 1 1.5 2.2l1.2 1v.4a2.58 2.58 0 0 1-1.5-1.4l-.2-1.1-1-.7z"/>
<path d="M144.3 123.2l-.3 .2M144.9 122.4a2.05 2.05 0 0 1 1.5 2.3l1.2 .9v.5l-.6 .3M144.9 127.2l-.6 .3M145.2 123.8l-.4 .2M145.7 122a1.99 1.99 0 0 1 1.5 2.3l1.2 .9v.4a2.65 2.65 0 0 1-1.6-1.4l-.1-1.1-1-.7zM145.7 122.4l-.4 .3M146.3 121.6a2.01 2.01 0 0 1 1.5 2.4l1.2 .8v.5l-.6 .3M146.3 126.4l-.6 .3M146.6 123l-.5 .2M147 121.2a2.02 2.02 0 0 1 1.6 2.3l1.2 .9-.1 .5-1-.7a1.82 1.82 0 0 1-.6-1.7l-.2-.3-.9-.5zM147 121.7l-.3 .2M147.6 120.9a2.01 2.01 0 0 1 1.6 2.3l1.1 .9v.4l-.6 .4"/>
<path d="M147.6 125.6l-.6 .4M147.9 122.2l-.4 .2M148.4 120.4a2.03 2.03 0 0 1 1.5 2.3l1.2 .9v.5a2.14 2.14 0 0 1-1.6-2.4l-.2-.3-.9-.5zM148.4 120.9l-.4 .2M149 120.1a2.01 2.01 0 0 1 1.5 2.3l1.2 .9v.4l-.6 .4M149 124.8l-.6 .4M149.3 121.4l-.5 .3M149.8 120.1l-.4 .2M150.3 124.1l-.5 .3M150.6 120.6l-.4 .3M151.7 123.3l-.6 .3M153.1 122.5l-.6 .3"/>
<path d="M154.4 121.7l-.6 .3M155.8 120.9l-.6 .4M157.1 120.1l-.6 .4"/>
</g>
<g fill="none" stroke="#000" stroke-width=".25">
<path d="M39.4 68.2l-.4 .4M41.1 68.2l-1.5 1.4M42.8 68.2l-2.7 2.7M44.5 68.2l-4.2 4.2M46.2 68.2l-6.7 6.7M47.9 68.2l-8.7 8.6M49.6 68.2l-10 9.9M50.2 69.2l-10.4 10.5M50.5 70.5l-11.6 11.6M50.8 71.9l-10.2 10.2M51.1 73.3l-8.8 8.8M51.4 74.7l-7.4 7.4"/>
<path d="M51.7 79.5l-2.7 2.6M52.1 77.4l-4.7 4.7M52.3 75.6l-6.6 6.5M52.3 74.8v2l-1.2 5.3h-12.4a4.5 4.5 0 0 0 .6-4.9 4.5 4.5 0 0 1 .6-3.3 5.4 5.4 0 0 0-1.2-5.7h11.3l1.4 6.6h4.8a2.92 2.92 0 0 1 2.9 2.9l.1 2.5 .2 .5 .3 .3 .5 .2 4.8 .3-.2 1.9-4.8-.3a2.96 2.96 0 0 1-2.7-2.8l-.1-2.8-.5-.6-.5-.1h-3.9M51.2 81.7l-.5 .4M52.2 115.2h15.6v2h-2.5v1.2h-2.6a1.27 1.27 0 0 0-1.2-1.2 1.27 1.27 0 0 0-1.3 1.2h-2.5a1.27 1.27 0 0 0-1.3-1.2 1.27 1.27 0 0 0-1.3 1.2h-2.4a1.63 1.63 0 0 0-.8-2l-.1-.3zM52.7 118.4h2.4M53 115.2l-1.1 1.1M54.3 115.2l-1.8 1.8M55.6 115.2l-2.9 2.9M57 115.2l-3.2 3.2M58.4 115.2l-2 2"/>
<path d="M59.7 115.2l-2.4 2.4M61 115.2l-3.2 3.2M62.4 115.2l-3.2 3.2M63 107.3h-3.2l-4.1 5.4M63.7 115.2l-2 2M65.1 115.2l-2.6 2.6M65.3 117.7l-.7 .7M66.4 115.2l-3.2 3.2M67.8 115.2l-2 2M67.8 116.5l-.6 .7M59.2 131.9h2.9M60.6 121.5l-.9 3.7h-3.2"/>
<path d="M65.3 120v13.5"/>
</g>
<g fill="none" stroke="#000" stroke-width=".36">
<path d="M57.3 157.3h96.5M57.3 153.4h96.5M57.3 149.6h96.5M57.3 145.7h96.5M57.3 141.8h96.5v77.7h-96.5zM102.4 149.6v69.9M116.4 141.8v77.7M128 145.7v3.9M128 157.3v11.7M141 145.7v3.9M141 157.3v11.7M57.3 172.9h96.5"/>
<path d="M57.3 169h96.5M57.3 165.1h96.5M57.3 161.2h96.5M57.3 176.8h96.5M128 176.8v3.8M141 176.8v3.8M57.3 180.6h96.5M57.3 196.2h96.5M57.3 192.3h96.5M57.3 184.5h96.5M57.3 188.4h96.5M128 188.4v7.8"/>
<path d="M141 188.4v7.8M57.3 207.9h96.5M57.3 215.6h96.5M57.3 211.7h96.5M57.3 204h96.5M57.3 200.1h96.5M128 200.1v19.4M141 200.1v19.4"/>
</g>
<g fill="#000">
<path d="M33.1 74.6l1.2 2.2h-2.4zM57.8 73.9l1 .5-2.1 2.5zM61.4 76.1l1 .4-1.8 2.7zM95.4 77h1.1l-.6 3.2zM49.1 96.4l3.2 .5-3.2 .5zM54.1 90.8l3.2 .5-3.2 .6zM65 96.9l3.1-.5v1zM65 91.3l3.1-.5v1.1zM84 84.7l.1 3.3-1.1-.2zM83.3 80.3l1-.1-.2 3.2zM89.6 85.1l.3 3.2h-1.1zM89.4 80l1 .1-.7 3.1z"/>
<path d="M95.9 83.4l.6 3.2h-1.1zM55.3 112.4l.8 .6-2.3 2.2zM61.5 118.4l-.3 3.2-1.1-.2zM62.1 131.4l3.2 .5-3.2 .6z"/>
</g>
<g font-size="3.9">
<text x="26.4" y="43.5">64-Lead Plastic Thin Quad Flatoack (JVX) - 10x10x1 mm Body [TQFP]</text>
<text x="26.4" y="48">2.00 mm Footprint, 5.7x5.7mm Exposed Pad</text>
</g>
<g font-size="3.2">
<text x="28.4" y="54.6">Note:</text>
<text x="41.1" y="58.3">http://www.microchip.com/packaging</text>
<text x="41.1" y="54.6">For the most current package drawings, please see the Microchip Packaging Specification located at</text>
<text x="31.8" y="71.3">H</text>
<text x="65.8" y="70.5">R1</text>
<text x="68" y="74.4">R2</text>
<text x="100.8" y="75">0.25</text>
<text x="99.8" y="82.3">PLANE</text>
<text x="99.9" y="78.4">GAUGE</text>
<text x="60.2" y="92.5">L</text>
<text x="75.2" y="92">Θ</text>
<text x="55.7" y="97.7">(L1)</text>
<text x="82.3" y="96.4">c</text>
<text x="64.5" y="108.4">DIE SIDE</text>
<text x="32.7" y="124.4">HALF ETCHED</text>
<text x="38.7" y="128.2">GROOVES</text>
<text x="52.3" y="133.1">D2</text>
</g>
<g font-size="2.9">
<text x="45.9" y="102.3">SECTION A-A</text>
<text x="50.7" y="137.3">SECTION B-B</text>
<text x="89.2" y="148.7">Dimension Limits</text>
<text x="104.6" y="144.8">Units</text>
<text x="119.5" y="148.7">MIN</text>
<text x="124.9" y="144.8">MILLIMETERS</text>
<text x="131.1" y="148.7">NOM</text>
<text x="144.5" y="148.7">MAX</text>
<text x="58.2" y="152.5">Number of Leads</text>
<text x="108.1" y="152.5">N</text>
<text x="132.9" y="152.5">64</text>
<text x="58.2" y="156.4">Lead Pitch</text>
<text x="58.2" y="160.3">Overall Height</text>
<text x="108.1" y="160.3">A</text>
<text x="108.3" y="156.1">e</text>
<text x="121.7" y="160.3">-</text>
<text x="128.3" y="156.4">0.50 BSC</text>
<text x="134" y="160.3">-</text>
<text x="144.8" y="160.3">1.20</text>
<text x="58.2" y="164.2">Molded Package Thickness</text>
<text x="107.3" y="164.2">A2</text>
<text x="119.3" y="164.2">0.95</text>
<text x="131.6" y="164.2">1.00</text>
<text x="144.8" y="164.2">1.05</text>
<text x="58.2" y="168.1">Standoff</text>
<text x="58.2" y="172">Overall Package Length</text>
<text x="107.4" y="168.1">A1</text>
<text x="108.1" y="172">D</text>
<text x="119.4" y="168.1">0.05</text>
<text x="127.5" y="172">12.00 BSC</text>
<text x="134" y="168.1">-</text>
<text x="144.8" y="168.1">0.15</text>
<text x="58.2" y="179.7">Exposed Pad Length</text>
<text x="58.2" y="175.9">Molded Package Length</text>
<text x="107.3" y="175.9">D1</text>
<text x="107.3" y="179.7">D2</text>
<text x="119.4" y="179.7">5.65</text>
<text x="127.5" y="175.9">10.00 BSC</text>
<text x="131.7" y="179.7">5.70</text>
<text x="144.8" y="179.7">5.75</text>
<text x="58.2" y="183.6">Overall Package Width</text>
<text x="108.1" y="183.6">E</text>
<text x="127.5" y="183.6">12.00 BSC</text>
<text x="58.2" y="191.4">Exposed Pad Width</text>
<text x="58.2" y="187.5">Molded Package Width</text>
<text x="107.3" y="191.4">E2</text>
<text x="107.3" y="187.5">E1</text>
<text x="119.4" y="191.4">5.65</text>
<text x="127.5" y="187.5">10.00 BSC</text>
<text x="131.7" y="191.4">5.70</text>
<text x="144.8" y="191.4">5.75</text>
<text x="58.2" y="195.3">Foot Length</text>
<text x="108.3" y="195.3">L</text>
<text x="119.4" y="195.3">0.45</text>
<text x="131.7" y="195.3">0.60</text>
<text x="144.8" y="195.3">0.75</text>
<text x="58.2" y="199.2">Footprint</text>
<text x="58.2" y="203.1">Lead Thickness</text>
<text x="107.5" y="199.2">L1</text>
<text x="108.4" y="202.8">c</text>
<text x="119.4" y="203.1">0.09</text>
<text x="128.4" y="199.2">1.00 REF</text>
<text x="134" y="203.1">-</text>
<text x="144.8" y="203.1">0.20</text>
<text x="58.2" y="206.9">Lead Width</text>
<text x="108.3" y="206.9">b</text>
<text x="119.4" y="206.9">0.17</text>
<text x="131.7" y="206.9">0.22</text>
<text x="144.8" y="206.9">0.27</text>
<text x="58.2" y="210.8">Lead Bend Radius</text>
<text x="58.2" y="214.7">Lead Bend Radius</text>
<text x="107.3" y="210.8">R1</text>
<text x="107.3" y="214.7">R2</text>
<text x="119.4" y="210.8">0.08</text>
<text x="119.4" y="214.7">0.08</text>
<text x="134" y="210.8">-</text>
<text x="134" y="214.7">-</text>
<text x="144.8" y="214.7">0.20</text>
<text x="147.2" y="210.8">-</text>
<text x="32.8" y="219.7">Notes:</text>
<text x="58.2" y="218.6">Foot Angle</text>
<text x="108.3" y="218.7">Θ</text>
<text x="120.8" y="218.6">0°</text>
<text x="131.9" y="218.6">3.5°</text>
<text x="146.3" y="218.6">7°</text>
<text x="32.8" y="224.5">1.</text>
<text x="37.8" y="224.5">Pin 1 visual index feature may vary, but must be located within the hatched area.</text>
<text x="32.7" y="228.1">2.</text>
<text x="32.8" y="232">3.</text>
<text x="37.7" y="228.1">Chamfers at corners are optional; size may vary.</text>
<text x="37.8" y="232">Dimensions D1 and E1 do not include mold flash or protrusions. Mold flash or</text>
<text x="32.8" y="239.6">4.</text>
<text x="37.8" y="239.6">Dimensioning and tolerancing per ASME Y14.5M</text>
<text x="37.8" y="235.4">protrusions shall not exceed 0.25mm per side.</text>
<text x="42.4" y="243.6">BSC: Basic Dimension. Theoretically exact value shown without tolerances.</text>
<text x="42.4" y="247.3">REF: Reference Dimension, usually without tolerance, for information purposes only.</text>
<text x="116.7" y="251.7">Microchip Technology Drawing C04-435A Sheet 2 of 2</text>
</g>
</svg>
